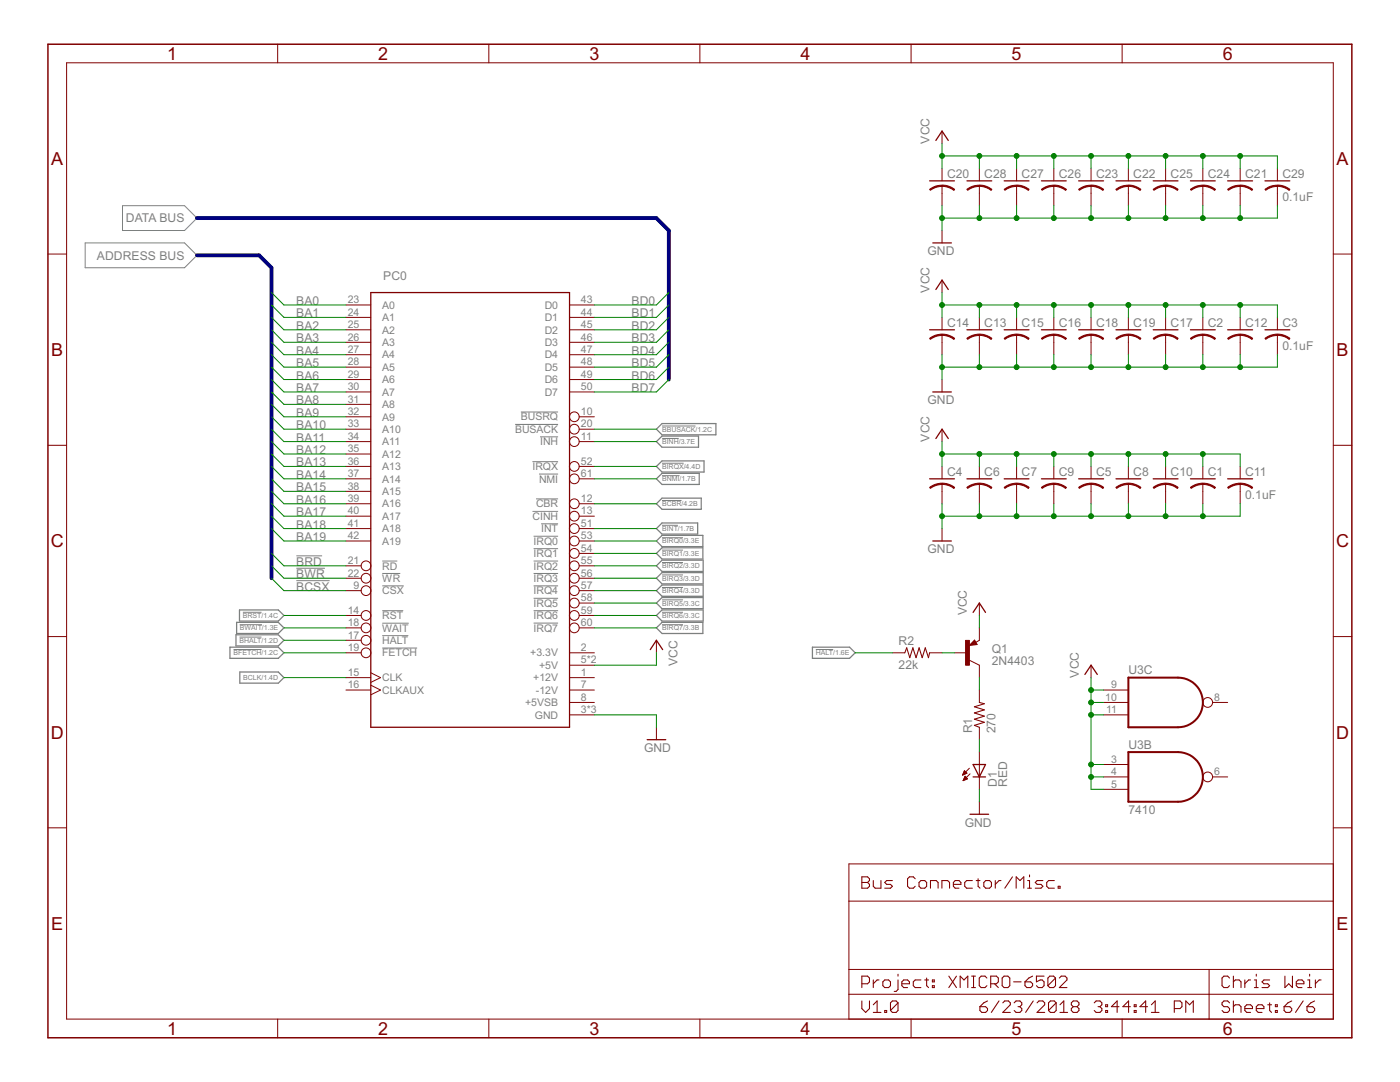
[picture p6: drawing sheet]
<svg xmlns="http://www.w3.org/2000/svg" width="279mm" height="216mm" viewBox="0 0 279 216" stroke-linecap="round" stroke-linejoin="round" font-family="sans-serif">
<g fill="none" stroke="#808080" stroke-width=".2">
<path d="M17 48.5h19.8l2.5 2.4-2.5 2.5h-19.8zM24.4 41h12.4l2.5 2.5-2.5 2.5h-12.4zM102.8 84.7h8.6M103.9 82.2h7.5M106.3 92.1h5.1M107 99.5h4.4M107.6 94.6h3.8M107.8 87.2h3.6M132.1 94.9h3.5M132.1 99.9h3.9M132.1 85h6.7M132.1 92.4h4.3"/>
<path d="M132.1 87.5h3.4M59.1 115.9h6.7M59.1 110.9h5.2M59.1 113.4h5.8M76.3 114.4h3.6M76.3 116.9h4.3M76.3 112h3M106.3 102h5.1M106.5 114.4h4.9M106.5 116.9h4.9M106.5 119.4h4.9M106.5 112h4.9"/>
<path d="M106.5 109.5h4.9M106.5 107h4.9M108 104.5h3.4M132.1 107.3h4.2M132.1 109.8h4.2M132.1 112.2h4.2M132.1 114.7h4.2M132.1 117.2h4.2M132.1 119.7h4.2M132.1 104.8h3.2M46.6 129.6h5.6M47.8 127.1h4.4"/>
<path d="M47.8 124.7h4.5M48.5 122.2h3.7M76.3 129.3h6.9M76.3 126.8h5.2M76.3 124.4h5.3M76.3 121.9h4.2M106.5 124.3h4.9M106.5 121.9h4.9M132.1 122.2h4.2M132.1 124.7h4.2M162.8 129.6h3.5"/>
</g>
<g fill="none" stroke="#808080" stroke-width=".25">
<path d="M131 95.5l1.1-1.1h7.5v2.3h-7.5zM131 85.6l1.1-1.1h10.8v2.3h-10.8zM131 93.1l1.1-1.1h8.4v2.2h-8.4zM131 88.1l1.1-1.1h7.3v2.2h-7.3zM131 100.5l1.1-1.1h7.9v2.2h-7.9zM131 107.9l1.1-1.1h8.2v2.3h-8.2zM131 110.4l1.1-1.1h8.2v2.2h-8.2zM131 112.9l1.1-1.1h8.2v2.2h-8.2zM131 115.4l1.1-1.1h8.2v2.2h-8.2zM131 117.9l1.1-1.2h8.2v2.3h-8.2zM131 105.5l1.1-1.1h7.1v2.2h-7.1zM45.9 129.1h9.6l1.2 1.2-1.2 1.1h-9.6z"/>
<path d="M47.1 126.7h8.4l1.2 1.1-1.2 1.1h-8.4zM47.2 124.2h8.3l1.2 1.1-1.2 1.1h-8.3zM47.8 121.7h7.7l1.2 1.1-1.2 1.1h-7.7zM47.9 134.1h7.6l1.2 1.1-1.2 1.1h-7.6zM131 122.8l1.1-1.1h8.2v2.2h-8.2zM131 125.3l1.1-1.1h8.2v2.2h-8.2zM131 120.3l1.1-1.1h8.2v2.3h-8.2zM162.1 129.1h7.4l1.2 1.2-1.2 1.1h-7.4z"/>
</g>
<path d="M9.6 8.8h260.2v198.3h-260.2z" fill="none" stroke="#800000" stroke-width=".3"/>
<g fill="none" stroke="#800000" stroke-width=".2">
<path d="M13.3 12.5h252.8v190.8h-252.8zM55.4 8.8v3.7M97.6 8.8v3.7M139.7 8.8v3.7M181.8 8.8v3.7M223.9 8.8v3.7M188 26.2v2.4M188 33.6v2.5M188 37.1v3.9M195.5 33.6v2.5M195.5 37.1v3.9M202.9 33.6v2.5"/>
<path d="M202.9 37.1v3.9M210.3 33.6v2.5M210.3 37.1v3.9M217.7 33.6v2.5M217.7 37.1v3.9M225.2 33.6v2.5M225.2 37.1v3.9M232.6 33.6v2.5M232.6 37.1v3.9M240.1 33.6v2.5M240.1 37.1v3.9M247.5 33.6v2.5"/>
<path d="M247.5 37.1v3.9M254.9 33.6v2.5M254.9 37.1v3.9M9.6 50.7h3.7M188 46v2.5M188 55.9v2.5M266.1 50.7h3.7M69 60.9h5M69 63.3h5M69 65.8h5M69 68.3h5M69 70.8h5"/>
<path d="M69 73.3h5M69 75.7h5M69 78.2h5M113.7 60.9h4.9M113.7 63.3h4.9M113.7 65.8h4.9M113.7 68.3h4.9M113.7 70.8h4.9M113.7 73.3h4.9M113.7 75.7h4.9M113.7 78.2h4.9M188 63.3v2.5"/>
<path d="M188 66.8v4M188 75.7v2.5M195.5 63.3v2.5M195.5 66.8v4M202.9 63.3v2.5M202.9 66.8v4M210.3 63.3v2.5M210.3 66.8v4M217.7 63.3v2.5M217.7 66.8v4M225.2 63.3v2.5M225.2 66.8v4"/>
<path d="M232.6 63.3v2.5M232.6 66.8v4M240.1 63.3v2.5M240.1 66.8v4M247.5 63.3v2.5M247.5 66.8v4M254.9 63.3v2.5M254.9 66.8v4M9.6 88.9h3.7M69 80.7h5M69 83.2h5M69 85.6h5"/>
<path d="M69 88.1h5M69 90.6h5M69 93.1h5M69 95.5h5M69 98h5M115.6 83.2h3M115.6 85.6h3M115.6 88.1h3M115.6 93.1h3M115.6 95.5h3M188 85.6v2.5M188 93.1v2.4"/>
<path d="M188 96.5v4M195.5 93.1v2.4M195.5 96.5v4M202.9 93.1v2.4M202.9 96.5v4M210.3 93.1v2.4M210.3 96.5v4M217.7 93.1v2.4M217.7 96.5v4M225.2 93.1v2.4M225.2 96.5v4M232.6 93.1v2.4"/>
<path d="M232.6 96.5v4M240.1 93.1v2.4M240.1 96.5v4M247.5 93.1v2.4M247.5 96.5v4M266.1 88.9h3.7M69 105.5h5M69 115.4h3.1M69 117.9h3.1M69 112.9h3.1M69 107.9h5M69 103h5"/>
<path d="M69 100.5h5M115.6 105.5h3M115.6 115.4h3M115.6 117.9h3M115.6 112.9h3M115.6 110.4h3M115.6 107.9h3M115.6 103h3M115.6 100.5h3M188 105.5v2.4M9.6 127h3.7M69 135.2h5"/>
<path d="M69 137.7h5M69 130.3h3.1M69 127.8h3.1M69 125.3h3.1M69 122.8h3.1M74 134.2l1.9 1-1.9 1M74 136.7l1.9 1-1.9 .9M113.7 135.2h4.9M113.7 137.7h4.9M113.7 130.3h4.9M113.7 132.7h4.9M115.6 125.3h3"/>
<path d="M115.6 122.8h3M115.6 120.3h3M131 127.8v2.5M178.1 130.3h2.5M185.5 130.3h2.5M190.5 130.3h2.5M193.5 131.7l2 1v2.5M194.5 127.7l.5 .9-1.5 .2zM195.5 120.3v2.5M195.5 125.3v2.5l-.8 .4M195.5 137.7v2.5M217.7 132.7v2.5"/>
<path d="M220.2 137.7h5M266.1 127h3.7M113.7 142.6h4.9M113.7 140.2h4.9M131 145.1v2.5M192.1 154.6h.2M192.2 154.5h.4M192.2 154.3h.7M192.2 155.7h.1M192.3 154.2h.6M192.3 155.6h.3M192.3 154.1h.5"/>
<path d="M192.3 155.5h.6M192.4 154h.3M192.4 155.4h.7M192.4 153.9h.2M192.4 155.3h.6M192.5 153.8l.5 .5-.9 .4zM192.5 155.2h.3M192.5 155h.2M192.6 154.9l-.4 .9M192.6 154.9l.5 .5-.9 .4M192.6 154.9h.1M193.5 153.3l-1.4 1.4"/>
<path d="M193.6 154.4l-1.4 1.4M195.5 145.1v2.5M195.5 150.1v7.4M195.5 160v2.5M220.2 142.6h5M220.2 140.2h5M220.2 152.5h5M220.2 155h5M220.2 157.5h5M242 140.2h3M242 155h3M9.6 165.2h3.7"/>
<path d="M169.4 179.8h96.7M266.1 165.2h3.7M266.1 172.4h-96.7v30.9M169.4 193.4h96.7M169.4 198.4h96.7M241.3 193.4v9.9M55.4 203.3v3.8M97.6 203.3v3.8M139.7 203.3v3.8M181.8 203.3v3.8M223.9 203.3v3.8"/>
<circle cx="114.6" cy="88.1" r=".97"/>
<circle cx="114.6" cy="93.1" r=".97"/>
<circle cx="114.6" cy="95.5" r=".97"/>
<circle cx="114.6" cy="83.2" r=".97"/>
<circle cx="114.6" cy="85.6" r=".97"/>
<circle cx="73" cy="115.4" r=".97"/>
<circle cx="73" cy="112.9" r=".97"/>
<circle cx="73" cy="117.9" r=".97"/>
<circle cx="114.6" cy="110.4" r=".97"/>
<circle cx="114.6" cy="105.5" r=".97"/>
<circle cx="114.6" cy="112.9" r=".97"/>
<circle cx="114.6" cy="117.9" r=".97"/>
<circle cx="114.6" cy="103" r=".97"/>
<circle cx="114.6" cy="108" r=".97"/>
<circle cx="114.6" cy="115.4" r=".97"/>
<circle cx="114.6" cy="100.5" r=".97"/>
<circle cx="73" cy="127.8" r=".97"/>
<circle cx="73" cy="125.3" r=".97"/>
<circle cx="73" cy="130.3" r=".97"/>
<circle cx="73" cy="122.8" r=".97"/>
<circle cx="114.6" cy="122.8" r=".97"/>
<circle cx="114.6" cy="125.3" r=".97"/>
<circle cx="114.6" cy="120.3" r=".97"/>
<circle cx="241" cy="155" r=".97"/>
<circle cx="241" cy="140.2" r=".97"/>
</g>
<g fill="none" stroke="#800000" stroke-width=".21">
<path d="M180.6 130.3l.4-1 .6 1.9 .6-1.9 .6 1.9 .6-1.9 .6 1.9 .7-1.9 .6 1.9 .2-.9M195.5 140.2l.9 .2-1.9 .6 1.9 .6-1.9 .7 1.9 .6-1.9 .6 1.9 .6-1.9 .6 1 .4M172 175h1.1l.4 .3v.4l-.4 .4 .4 .4v.3l-.4 .4h-1.1zM172 176.1h1.1M174.3 175.7v1.1l.4 .4h1.1v-1.5M178.1 175.7h-1.1l-.4 .4 .4 .4h.7l.4 .3-.4 .4h-1.1M182.6 175.3l-.3-.3h-.8l-.4 .3v1.5l.4 .4h.8l.3-.4M183.4 176.1l.4-.4h.8l.3 .4v.7l-.3 .4h-.8l-.4-.4zM185.7 177.2v-1.5h1.1l.4 .4v1.1M188 177.2v-1.5h1.1l.4 .4v1.1M190.3 176.5h1.5v-.4l-.4-.4h-.8l-.3 .4v.7l.3 .4h.8M194.1 175.7h-1.2l-.4 .4v.7l.4 .4h1.2"/>
<path d="M194.8 175.7h.8M195.2 175.3v1.5l.4 .4M196.3 176.1l.4-.4h.8l.4 .4v.7l-.4 .4h-.8l-.4-.4zM198.6 175.7v1.5M199.8 175.7h-.4l-.8 .8M202.1 175l-1.6 2.2M202.8 177.2v-2.2l.8 .7 .7-.7v2.2M205.1 177.2h.7M205.1 175.7h.4v1.5M205.5 174.6v.4M208.1 175.7h-1.1l-.4 .4 .4 .4h.8l.3 .3-.3 .4h-1.2M210.4 175.7h-1.1l-.4 .4v.7l.4 .4h1.1"/>
<path d="M211.2 176.8h.4v.4h-.4zM172 196.3h1.1l.4-.4v-.7l-.4-.4h-1.1v2.3M172 199.7v1.6l.8 .7 .7-.7v-1.6M174.3 195.5v1.6M175.4 195.5h-.4l-.7 .8M176.6 195.5h.7l.4 .4v.8l-.4 .4h-.7l-.4-.4v-.8zM179.2 195.5v1.9l-.4 .4h-.3M179.2 194.4v.4M180 196.3h1.5v-.4l-.4-.4h-.7l-.4 .4v.8l.4 .4h.7M183.8 195.5h-1.2l-.3 .4v.8l.3 .4h1.2M184.6 195.5h.7M184.9 195.2v1.5l.4 .4"/>
<path d="M186.1 195.5h.4v.4h-.4zM186.1 196.7h.4v.4h-.4zM189.4 194.8l1.5 2.3M190.9 194.8l-1.5 2.3M191.6 197.1v-2.3l.8 .7 .7-.7v2.3M193.9 194.8h.8M193.9 197.1h.8M194.3 194.8v2.3M197 195.2l-.4-.4h-.8l-.4 .4v1.5l.4 .4h.8l.4-.4M197.1 199.7l-.8 .4-.7 .8M197.7 196.3h1.2l.3-.4v-.7l-.3-.4h-1.2v2.3M198.5 196.3l.7 .8"/>
<path d="M199.4 199.7l-1.6 2.3M200.4 194.8h.7l.4 .4v1.5l-.4 .4h-.7l-.4-.4v-1.5zM202.3 195.9h1.5M204.6 195.9h1.1l.4 .4v.4l-.4 .4h-.8l-.3-.4zM206.1 194.8l-.8 .4-.7 .7M206.2 199.7l-1.5 2.3M208.4 194.8h-1.6v1.1l.8-.4h.4l.4 .4v.8l-.4 .4h-.8l-.4-.4M210.7 195.2l-.4-.4h-.8l-.4 .4v1.5M210.7 195.2v1.5l-.4 .4h-.8l-.4-.4M210.7 195.2l-1.6 1.5M211.4 195.2l.4-.4h.8l.3 .4v.3l-1.5 1.6h1.5M245.4 195.2l-.4-.4h-.7l-.4 .4v1.5l.4 .4h.7l.4-.4"/>
<path d="M246.1 195.9l.4-.4h.8l.4 .4v1.2M246.1 194.8v2.3M246.1 199.7v2.3M248.4 195.5v1.6M249.6 195.5h-.4l-.8 .8M250.3 195.5h.4v1.6M250.3 197.1h.8M250.7 194.4v.4M253.4 195.5h-1.2l-.3 .4 .3 .4h.8l.4 .4-.4 .4h-1.1M256.4 194.8v2.3l.8-.8 .7 .8v-2.3M257.8 199.7l-.8 .4-.7 .8M258.7 196.3h1.5v-.4l-.4-.4h-.7l-.4 .4v.8l.4 .4h.7"/>
<path d="M260.1 199.7l-1.5 2.3M261 195.5h.4v1.6M261 197.1h.7M261.4 194.4v.4M262.4 199.7l-.8 .4-.8 .8M262.5 195.5v1.6M263.7 195.5h-.4l-.8 .8M174.3 200.5l.7-.8v2.3M174.3 202h1.5M176.6 201.6h.4v.4h-.4zM179.2 200.1l-.4-.4h-.7l-.4 .4v1.5M179.2 200.1v1.5l-.4 .4h-.7l-.4-.4"/>
<path d="M179.2 200.1l-1.5 1.5M195.6 200.9h1.1l.4 .4v.3l-.4 .4h-.8l-.3-.4zM200.1 200.1l.4-.4h.8l.3 .4v.4l-1.5 1.5h1.5M202.4 200.1l.4-.4h.7l.4 .4v.4l-.4 .4M203.2 200.9h.3M203.5 200.9l.4 .4v.3l-.4 .4h-.7l-.4-.4M207 200.1l.3-.4h.8l.4 .4v.4l-1.5 1.5h1.5M210.8 200.1v1.5l-.4 .4h-.8l-.3-.4M210.8 200.1l-.4-.4h-.8l-.3 .4v1.5M210.8 200.1l-1.5 1.5M211.5 202h1.6M211.5 200.5l.8-.8v2.3"/>
<path d="M214.2 200.9l-.4 .4v.3l.4 .4h.7l.4-.4v-.3l-.4-.4M214.2 200.9l-.4-.4v-.4l.4-.4h.7l.4 .4v.4l-.4 .4M214.2 200.9h.7M218.4 200.1l.4-.4h.7l.4 .4v.4l-.4 .4M219.1 200.9h.4M219.5 200.9l.4 .4v.3l-.4 .4h-.7l-.4-.4M220.7 201.6h.3v.4h-.3zM220.7 200.5h.3v.4h-.3zM223.3 200.9h-1.5l1.1-1.2v2.3M225.6 200.9h-1.5l1.1-1.2v2.3M226.4 201.6h.3v.4h-.3zM226.4 200.5h.3v.4h-.3z"/>
<path d="M229 200.9h-1.5l1.1-1.2v2.3M229.8 202h1.5M229.8 200.5l.7-.8v2.3M234.4 201.3h1.1l.4-.4v-.8l-.4-.4h-1.1v2.3M236.6 202v-2.3l.8 .8 .7-.8v2.3M245.4 200.1l-.4-.4h-.7l-.4 .4v.4l.4 .4h.7l.4 .4v.3l-.4 .4h-.7l-.4-.4M246.1 200.9l.4-.4h.8l.4 .4v1.1M248.4 201.3h1.6v-.4l-.4-.4h-.8l-.4 .4v.7l.4 .4h.8M250.7 201.3h1.5v-.4l-.3-.4h-.8l-.4 .4v.7l.4 .4h.8M253 200.5h.8M253.4 200.1v1.5l.4 .4M254.5 201.6h.4v.4h-.4z"/>
<path d="M254.5 200.5h.4v.4h-.4zM256.3 200.9h1.1l.4 .4v.3l-.4 .4h-.8l-.3-.4zM260.8 200.9h1.2l.4 .4v.3l-.4 .4h-.8l-.4-.4z"/>
</g>
<g fill="none" stroke="#800000" stroke-width=".25">
<path d="M185.5 36.1h5M186.8 28l1.2-1.8 1.3 1.8M193 36.1h4.9M200.4 36.1h5M207.8 36.1h5M215.3 36.1h4.9M222.7 36.1h5M230.1 36.1h5M237.6 36.1h4.9M245 36.1h5M252.5 36.1h4.9M74 58.4h39.7v86.7h-39.7z"/>
<path d="M186.2 48.5h3.7M186.8 57.8l1.2-1.9 1.3 1.9M185.5 65.8h5M186.2 78.2h3.7M193 65.8h4.9M200.4 65.8h5M207.8 65.8h5M215.3 65.8h4.9M222.7 65.8h5M230.1 65.8h5M237.6 65.8h4.9M245 65.8h5"/>
<path d="M252.5 65.8h4.9M185.5 95.5h5M186.8 87.5l1.2-1.9 1.3 1.9M193 95.5h4.9M200.4 95.5h5M207.8 95.5h5M215.3 95.5h4.9M222.7 95.5h5M230.1 95.5h5M237.6 95.5h4.9M245 95.5h5M186.2 107.9h3.7"/>
<path d="M129.8 129.6l1.2-1.8 1.2 1.8M194.2 122.2l1.3-1.9 1.2 1.9M194.5 128.4h-.4l.4-.3 .2 .4-1 .1 .8-.7 .3 .6M216.5 134.6l1.2-1.9 1.3 1.9M129.2 147.6h3.7M194.2 152.5h2.5l-1.2 2.5zM194.2 155h2.5M193.6 162.5h3.7"/>
</g>
<g fill="#800000" stroke="#800000" stroke-width=".2">
<path d="M188 36.9l1.3 .2 1.2 .7-.1 .2-1.4-.7-1-.1z" fill-rule="evenodd"/>
<path d="M185.5 37.8l.2-.2a3.7 3.7 0 0 1 2.3-.6v.2l-1 .1-1.3 .7z" fill-rule="evenodd"/>
<path d="M195.5 36.9l1.3 .2 1.2 .7-.2 .2-.9-.5-1.4-.3z" fill-rule="evenodd"/>
<path d="M193 37.8l.2-.2a3.8 3.8 0 0 1 2.3-.6v.2l-1 .1-1.4 .7z" fill-rule="evenodd"/>
<path d="M202.9 36.9l1.3 .2 1.2 .7-.2 .2-.8-.5-1.5-.3z" fill-rule="evenodd"/>
<path d="M200.4 37.8l.2-.2a3.7 3.7 0 0 1 2.3-.6v.2l-1 .1-1.3 .7z" fill-rule="evenodd"/>
<path d="M210.3 36.9l1.3 .2 1.2 .7-.1 .2-1.4-.7-1-.1z" fill-rule="evenodd"/>
<path d="M207.8 37.8l.2-.2a3.7 3.7 0 0 1 2.3-.6v.2l-1 .1-1.3 .7z" fill-rule="evenodd"/>
<path d="M217.7 36.9l1.4 .2 1.2 .7-.2 .2-1.3-.7-1.1-.1z" fill-rule="evenodd"/>
<path d="M215.3 37.8l.2-.2a3.7 3.7 0 0 1 2.2-.6v.2l-.9 .1-1.4 .7z" fill-rule="evenodd"/>
<path d="M225.2 36.9l1.3 .2 1.2 .7-.2 .2-.8-.5-1.5-.3z" fill-rule="evenodd"/>
<path d="M222.7 37.8l.2-.2a3.7 3.7 0 0 1 2.3-.6v.2l-1 .1-1.3 .7z" fill-rule="evenodd"/>
<path d="M232.6 36.9l1.4 .2 1.1 .7-.1 .2-.9-.5-1.5-.3z" fill-rule="evenodd"/>
<path d="M230.1 37.8l.3-.2a3.7 3.7 0 0 1 2.2-.6v.2l-1 .1-1.3 .7z" fill-rule="evenodd"/>
<path d="M240.1 36.9l1.3 .2 1.2 .7-.2 .2-1.3-.7-1-.1z" fill-rule="evenodd"/>
<path d="M237.6 37.8l.2-.2a3.7 3.7 0 0 1 2.3-.6v.2l-1 .1-1.4 .7z" fill-rule="evenodd"/>
<path d="M247.5 36.9l1.3 .2 1.2 .7-.1 .2-1.4-.7-1-.1z" fill-rule="evenodd"/>
<path d="M245 37.8l.2-.2a3.8 3.8 0 0 1 2.3-.6v.2l-1 .1-1.3 .7z" fill-rule="evenodd"/>
<path d="M254.9 36.9l1.4 .2 1.1 .7-.1 .2-.9-.5-1.5-.3z" fill-rule="evenodd"/>
<path d="M252.5 37.8l.2-.2a3.7 3.7 0 0 1 2.2-.6v.2l-1 .1-1.3 .7z" fill-rule="evenodd"/>
<path d="M188 66.7l1.3 .2 1.2 .6-.1 .2-.9-.5-1.5-.3z" fill-rule="evenodd"/>
<path d="M185.5 67.5l1.2-.6 1.3-.2v.2l-1 .2-1.3 .6z" fill-rule="evenodd"/>
<path d="M195.5 66.7l1.3 .2 1.2 .6-.2 .2-.9-.5-1.4-.3z" fill-rule="evenodd"/>
<path d="M193 67.5l1.1-.6 1.4-.2v.2l-1 .2-1.4 .6z" fill-rule="evenodd"/>
<path d="M202.9 66.7l1.3 .2 1.2 .6-.2 .2-.8-.5-1.5-.3z" fill-rule="evenodd"/>
<path d="M200.4 67.5l1.2-.6 1.3-.2v.2l-1 .2-1.3 .6z" fill-rule="evenodd"/>
<path d="M210.3 66.7l1.3 .2 1.2 .6-.1 .2-.9-.5-1.5-.3z" fill-rule="evenodd"/>
<path d="M207.8 67.5l1.2-.6 1.3-.2v.2l-1 .2-1.3 .6z" fill-rule="evenodd"/>
<path d="M217.7 66.7l1.4 .2 1.2 .6-.2 .2-.9-.5-1.5-.3z" fill-rule="evenodd"/>
<path d="M215.3 67.5l1.1-.6 1.3-.2v.2l-.9 .2-1.4 .6z" fill-rule="evenodd"/>
<path d="M225.2 66.7l1.3 .2 1.2 .6-.2 .2-.8-.5-1.5-.3z" fill-rule="evenodd"/>
<path d="M222.7 67.5l1.2-.6 1.3-.2v.2l-1 .2-1.3 .6z" fill-rule="evenodd"/>
<path d="M232.6 66.7l1.4 .2 1.1 .6-.1 .2-.9-.5-1.5-.3z" fill-rule="evenodd"/>
<path d="M230.1 67.5l1.2-.6 1.3-.2v.2l-1 .2-1.3 .6z" fill-rule="evenodd"/>
<path d="M240.1 66.7l1.3 .2 1.2 .6-.2 .2-.9-.5-1.4-.3z" fill-rule="evenodd"/>
<path d="M237.6 67.5l1.1-.6 1.4-.2v.2l-1 .2-1.4 .6z" fill-rule="evenodd"/>
<path d="M247.5 66.7l1.3 .2 1.2 .6-.1 .2-.9-.5-1.5-.3z" fill-rule="evenodd"/>
<path d="M245 67.5l1.2-.6 1.3-.2v.2l-1 .2-1.3 .6z" fill-rule="evenodd"/>
<path d="M254.9 66.7l1.4 .2 1.1 .6-.1 .2-.9-.5-1.5-.3z" fill-rule="evenodd"/>
<path d="M252.5 67.5l1.1-.6 1.3-.2v.2l-1 .2-1.3 .6z" fill-rule="evenodd"/>
<path d="M188 96.4l1.3 .2 1.2 .7-.1 .2-.9-.6-1.5-.3z" fill-rule="evenodd"/>
<path d="M185.5 97.3l1.2-.7 1.3-.2v.3l-1 .1-1.3 .7z" fill-rule="evenodd"/>
<path d="M195.5 96.4l1.3 .2 1.2 .7-.2 .2-.9-.6-1.4-.3z" fill-rule="evenodd"/>
<path d="M193 97.3l1.1-.7 1.4-.2v.3l-1 .1-1.4 .7z" fill-rule="evenodd"/>
<path d="M202.9 96.4l1.3 .2 1.2 .7-.2 .2-.8-.6-1.5-.3z" fill-rule="evenodd"/>
<path d="M200.4 97.3l1.2-.7 1.3-.2v.3l-1 .1-1.3 .7z" fill-rule="evenodd"/>
<path d="M210.3 96.4l1.3 .2 1.2 .7-.1 .2-.9-.6-1.5-.3z" fill-rule="evenodd"/>
<path d="M207.8 97.3l1.2-.7 1.3-.2v.3l-1 .1-1.3 .7z" fill-rule="evenodd"/>
<path d="M217.7 96.4l1.4 .2 1.2 .7-.2 .2-.9-.6-1.5-.3z" fill-rule="evenodd"/>
<path d="M215.3 97.3l1.1-.7 1.3-.2v.3l-.9 .1-1.4 .7z" fill-rule="evenodd"/>
<path d="M225.2 96.4l1.3 .2 1.2 .7-.2 .2-.8-.6-1.5-.3z" fill-rule="evenodd"/>
<path d="M222.7 97.3l1.2-.7 1.3-.2v.3l-1 .1-1.3 .7z" fill-rule="evenodd"/>
<path d="M232.6 96.4l1.4 .2 1.1 .7-.1 .2-.9-.6-1.5-.3z" fill-rule="evenodd"/>
<path d="M230.1 97.3l1.2-.7 1.3-.2v.3l-1 .1-1.3 .7z" fill-rule="evenodd"/>
<path d="M240.1 96.4l1.3 .2 1.2 .7-.2 .2-.9-.6-1.4-.3z" fill-rule="evenodd"/>
<path d="M237.6 97.3l1.1-.7 1.4-.2v.3l-1 .1-1.4 .7z" fill-rule="evenodd"/>
<path d="M247.5 96.4l1.3 .2 1.2 .7-.1 .2-.9-.6-1.5-.3z" fill-rule="evenodd"/>
<path d="M245 97.3l1.2-.7 1.3-.2v.3l-1 .1-1.3 .7z" fill-rule="evenodd"/>
</g>
<path d="M225.2 135.2h9.9a5 5 0 0 1 5 5 5 5 0 0 1-5 4.9h-9.9zM225.2 150.1h9.9a5 5 0 0 1 5 4.9 5 5 0 0 1-5 5h-9.9z" fill="none" stroke="#800000" stroke-width=".4"/>
<path d="M192.7 127.8h.8v4.9h-.8z" fill="#800000" stroke="#800000" stroke-width=".2"/>
<path d="M39.3 43.5h91.7l2.5 2.5v29.7M39.3 50.9h12.4l2.5 2.5v62" fill="none" stroke="#000080" stroke-width=".76"/>
<g fill="none" stroke="#008000" stroke-width=".2">
<path d="M188 28.6v5M188 31.1h66.9v2.5M195.5 31.1v2.5M202.9 31.1v2.5M210.3 31.1v2.5M217.7 31.1v2.5M225.2 31.1v2.5M232.6 31.1v2.5M240.1 31.1v2.5M247.5 31.1v2.5M54.2 58.4l2.5 2.5h12.3M133.5 58.4l-2.5 2.5h-12.4"/>
<path d="M188 41v5M188 58.4v4.9M195.5 41v2.5M202.9 41v2.5M210.3 41v2.5M217.7 41v2.5M225.2 41v2.5M232.6 41v2.5M240.1 41v2.5M247.5 41v2.5M254.9 41v2.5h-66.9M54.2 75.7l2.5 2.5h12.3"/>
<path d="M54.2 73.3l2.5 2.4h12.3M54.2 70.8l2.5 2.5h12.3M54.2 68.3l2.5 2.5h12.3M54.2 65.8l2.5 2.5h12.3M54.2 63.3l2.5 2.5h12.3M54.2 60.9l2.5 2.4h12.3M54.2 78.2l2.5 2.5h12.3M133.5 75.7l-2.5 2.5h-12.4M133.5 73.3l-2.5 2.4h-12.4M133.5 70.8l-2.5 2.5h-12.4M133.5 68.3l-2.5 2.5h-12.4M133.5 65.8l-2.5 2.5h-12.4"/>
<path d="M133.5 63.3l-2.5 2.5h-12.4M133.5 60.9l-2.5 2.4h-12.4M188 60.9h66.9v2.4M188 70.8v4.9M195.5 60.9v2.4M195.5 70.8v2.5M202.9 60.9v2.4M202.9 70.8v2.5M210.3 60.9v2.4M210.3 70.8v2.5M217.7 60.9v2.4M217.7 70.8v2.5"/>
<path d="M225.2 60.9v2.4M225.2 70.8v2.5M232.6 60.9v2.4M232.6 70.8v2.5M240.1 60.9v2.4M240.1 70.8v2.5M247.5 60.9v2.4M247.5 70.8v2.5M254.9 70.8v2.5h-66.9M54.2 88.1l2.5 2.5h12.3M54.2 93.1l2.5 2.4h12.3M54.2 98l2.5 2.5h12.3"/>
<path d="M54.2 83.2l2.5 2.4h12.3M54.2 90.6l2.5 2.5h12.3M54.2 80.7l2.5 2.5h12.3M54.2 85.6l2.5 2.5h12.3M54.2 95.5l2.5 2.5h12.3M118.6 95.5h12.4M118.6 85.6h12.4M118.6 93.1h12.4M118.6 88.1h12.4M188 88.1v5M188 90.6h59.5v2.5M195.5 90.6v2.5"/>
<path d="M202.9 90.6v2.5M210.3 90.6v2.5M217.7 90.6v2.5M225.2 90.6v2.5M232.6 90.6v2.5M240.1 90.6v2.5M54.2 100.5l2.5 2.5h12.3M54.2 105.5l2.5 2.4h12.3M54.2 110.4l2.5 2.5h12.3M54.2 112.9l2.5 2.5h12.3M54.2 115.4l2.5 2.5h12.3M54.2 103l2.5 2.5h12.3"/>
<path d="M118.6 100.5h12.4M118.6 107.9h12.4M118.6 110.4h12.4M118.6 112.9h12.4M118.6 115.4h12.4M118.6 117.9h12.4M118.6 105.5h12.4M188 100.5v5M195.5 100.5v2.5M202.9 100.5v2.5M210.3 100.5v2.5M217.7 100.5v2.5"/>
<path d="M225.2 100.5v2.5M232.6 100.5v2.5M240.1 100.5v2.5M247.5 100.5v2.5h-59.5M56.7 122.8h12.3M56.7 125.3h12.3M56.7 135.2h12.3M56.7 130.3h12.3M56.7 127.8h12.3M118.6 122.8h12.4M118.6 120.3h12.4M118.6 125.3h12.4"/>
<path d="M131 130.3v2.4h-12.4M170.7 130.3h7.4M188 130.3h2.5M195.5 122.8v2.5M195.5 135.2v2.5M217.7 135.2v22.3h2.5M217.7 137.7h2.5M118.6 142.6h12.4v2.5M195.5 147.6v2.5M195.5 157.5v2.5M217.7 152.5h2.5M217.7 142.6h2.5"/>
<path d="M217.7 140.2h2.5M217.7 155h2.5"/>
</g>
<g fill="#008000" stroke="#008000" stroke-width=".2">
<circle cx="188" cy="31.1" r=".49"/>
<circle cx="247.5" cy="31.1" r=".49"/>
<circle cx="240.1" cy="31.1" r=".49"/>
<circle cx="232.6" cy="31.1" r=".49"/>
<circle cx="225.2" cy="31.1" r=".49"/>
<circle cx="217.7" cy="31.1" r=".49"/>
<circle cx="210.3" cy="31.1" r=".49"/>
<circle cx="202.9" cy="31.1" r=".49"/>
<circle cx="195.5" cy="31.1" r=".49"/>
<circle cx="217.7" cy="142.6" r=".49"/>
<circle cx="217.7" cy="140.2" r=".49"/>
<circle cx="217.7" cy="152.5" r=".49"/>
<circle cx="217.7" cy="155" r=".49"/>
<circle cx="217.7" cy="137.7" r=".49"/>
<circle cx="188" cy="60.9" r=".49"/>
<circle cx="247.5" cy="60.9" r=".49"/>
<circle cx="240.1" cy="60.9" r=".49"/>
<circle cx="232.6" cy="60.9" r=".49"/>
<circle cx="225.2" cy="60.9" r=".49"/>
<circle cx="217.7" cy="60.9" r=".49"/>
<circle cx="210.3" cy="60.9" r=".49"/>
<circle cx="202.9" cy="60.9" r=".49"/>
<circle cx="195.5" cy="60.9" r=".49"/>
<circle cx="188" cy="90.6" r=".49"/>
<circle cx="225.2" cy="90.6" r=".49"/>
<circle cx="217.7" cy="90.6" r=".49"/>
<circle cx="210.3" cy="90.6" r=".49"/>
<circle cx="202.9" cy="90.6" r=".49"/>
<circle cx="195.5" cy="90.6" r=".49"/>
<circle cx="232.6" cy="90.6" r=".49"/>
<circle cx="240.1" cy="90.6" r=".49"/>
<circle cx="188" cy="43.5" r=".49"/>
<circle cx="247.5" cy="43.5" r=".49"/>
<circle cx="240.1" cy="43.5" r=".49"/>
<circle cx="232.6" cy="43.5" r=".49"/>
<circle cx="225.2" cy="43.5" r=".49"/>
<circle cx="217.7" cy="43.5" r=".49"/>
<circle cx="210.3" cy="43.5" r=".49"/>
<circle cx="202.9" cy="43.5" r=".49"/>
<circle cx="195.5" cy="43.5" r=".49"/>
<circle cx="188" cy="73.3" r=".49"/>
<circle cx="247.5" cy="73.3" r=".49"/>
<circle cx="240.1" cy="73.3" r=".49"/>
<circle cx="232.6" cy="73.3" r=".49"/>
<circle cx="225.2" cy="73.3" r=".49"/>
<circle cx="217.7" cy="73.3" r=".49"/>
<circle cx="210.3" cy="73.3" r=".49"/>
<circle cx="202.9" cy="73.3" r=".49"/>
<circle cx="195.5" cy="73.3" r=".49"/>
<circle cx="188" cy="103" r=".49"/>
<circle cx="225.2" cy="103" r=".49"/>
<circle cx="217.7" cy="103" r=".49"/>
<circle cx="210.3" cy="103" r=".49"/>
<circle cx="202.9" cy="103" r=".49"/>
<circle cx="195.5" cy="103" r=".49"/>
<circle cx="232.6" cy="103" r=".49"/>
<circle cx="240.1" cy="103" r=".49"/>
</g>
<g font-size="4" fill="#800000">
<text x="33.4" y="11.9">1</text>
<text x="75.5" y="11.9">2</text>
<text x="117.6" y="11.9">3</text>
<text x="159.8" y="11.9">4</text>
<text x="201.9" y="11.9">5</text>
<text x="244" y="11.9">6</text>
<text x="10.2" y="32.9">A</text>
<text x="266.8" y="32.9">A</text>
<text x="10.2" y="71.1">B</text>
<text x="266.8" y="71.1">B</text>
<text x="10.1" y="109.2">C</text>
<text x="266.6" y="109.2">C</text>
<text x="10.1" y="147.4">D</text>
<text x="266.6" y="147.4">D</text>
<text x="10.2" y="185.5">E</text>
<text x="266.8" y="185.5">E</text>
<text x="33.4" y="206.5">1</text>
<text x="75.5" y="206.5">2</text>
<text x="117.6" y="206.5">3</text>
<text x="159.8" y="206.5">4</text>
<text x="201.9" y="206.5">5</text>
<text x="244" y="206.5">6</text>
</g>
<g font-size="2.7" fill="#808080">
<text x="185.5" y="28.6" transform="rotate(-90 185.5 28.6)">VCC</text>
<text x="189" y="35.5">C20</text>
<text x="196.4" y="35.5">C28</text>
<text x="203.9" y="35.5">C27</text>
<text x="211.3" y="35.5">C26</text>
<text x="218.7" y="35.5">C23</text>
<text x="226.2" y="35.5">C22</text>
<text x="233.6" y="35.5">C25</text>
<text x="241" y="35.5">C24</text>
<text x="248.5" y="35.5">C21</text>
<text x="255.9" y="35.5">C29</text>
<text x="255.9" y="40.2">0.1uF</text>
<text x="25.1" y="44.4">DATA BUS</text>
<text x="19.3" y="51.8">ADDRESS BUS</text>
<text x="185.1" y="50.9">GND</text>
<text x="76.5" y="55.9">PC0</text>
<text x="185.5" y="58.4" transform="rotate(-90 185.5 58.4)">VCC</text>
<text x="59.1" y="60.9">BA0</text>
<text x="59.1" y="65.8">BA2</text>
<text x="59.1" y="63.3">BA1</text>
<text x="126.1" y="65.8">BD2</text>
<text x="126.1" y="63.3">BD1</text>
<text x="126.1" y="60.9">BD0</text>
<text x="189" y="65.2">C14</text>
<text x="196.4" y="65.2">C13</text>
<text x="203.9" y="65.2">C15</text>
<text x="211.3" y="65.2">C16</text>
<text x="218.7" y="65.2">C18</text>
<text x="226.2" y="65.2">C19</text>
<text x="233.6" y="65.2">C17</text>
<text x="241" y="65.2">C2</text>
<text x="248.5" y="65.2">C12</text>
<text x="255.9" y="65.2">C3</text>
<text x="59.1" y="70.8">BA4</text>
<text x="59.1" y="68.3">BA3</text>
<text x="126.1" y="70.8">BD4</text>
<text x="126.1" y="68.3">BD3</text>
<text x="255.9" y="69.9">0.1uF</text>
<text x="59.1" y="75.7">BA6</text>
<text x="59.1" y="73.3">BA5</text>
<text x="126.1" y="75.7">BD6</text>
<text x="126.1" y="73.3">BD5</text>
<text x="59.1" y="78.2">BA7</text>
<text x="59.1" y="80.7">BA8</text>
<text x="59.1" y="83.2">BA9</text>
<text x="126.1" y="78.2">BD7</text>
<text x="185.1" y="80.7">GND</text>
<text x="59.1" y="85.6">BA10</text>
<text x="59.1" y="88.1">BA11</text>
<text x="185.5" y="88.1" transform="rotate(-90 185.5 88.1)">VCC</text>
<text x="59.1" y="90.6">BA12</text>
<text x="59.1" y="93.1">BA13</text>
<text x="59.1" y="95.6">BA14</text>
<text x="189" y="94.9">C4</text>
<text x="196.4" y="94.9">C6</text>
<text x="203.9" y="94.9">C7</text>
<text x="211.3" y="94.9">C9</text>
<text x="218.7" y="94.9">C5</text>
<text x="226.2" y="94.9">C8</text>
<text x="233.6" y="94.9">C10</text>
<text x="241" y="94.9">C1</text>
<text x="248.5" y="94.9">C11</text>
<text x="59.1" y="98">BA15</text>
<text x="59.1" y="100.5">BA16</text>
<text x="248.5" y="99.6">0.1uF</text>
<text x="59.1" y="103">BA17</text>
<text x="59.1" y="105.5">BA18</text>
<text x="59.1" y="107.9">BA19</text>
<text x="59.1" y="112.9">BRD</text>
<text x="185.1" y="110.4">GND</text>
<text x="59.1" y="117.9">BCSX</text>
<text x="59.1" y="115.4">BWR</text>
<text x="193" y="122.8" transform="rotate(-90 193 122.8)">VCC</text>
<text x="179.3" y="128.8">R2</text>
<text x="197.9" y="130.2">Q1</text>
<text x="135.2" y="132.9" transform="rotate(-90 135.2 132.9)">VCC</text>
<text x="179.3" y="133.5">22k</text>
<text x="197.9" y="132.7">2N4403</text>
<text x="215.3" y="135.2" transform="rotate(-90 215.3 135.2)">VCC</text>
<text x="225.2" y="134.6">U3C</text>
<text x="194" y="146.4" transform="rotate(-90 194 146.4)">R1</text>
<text x="198.7" y="146.4" transform="rotate(-90 198.7 146.4)">270</text>
<text x="225.2" y="149.5">U3B</text>
<text x="128.5" y="150.1">GND</text>
<text x="198.9" y="157" transform="rotate(-90 198.9 157)">D1</text>
<text x="201" y="157" transform="rotate(-90 201 157)">RED</text>
<text x="192.5" y="164.9">GND</text>
<text x="225.2" y="162.5">7410</text>
</g>
<g font-size="2.3" fill="#808080">
<text x="69.4" y="60.5">23</text>
<text x="69.4" y="63">24</text>
<text x="69.4" y="65.5">25</text>
<text x="76.3" y="61.6">A0</text>
<text x="76.3" y="64.1">A1</text>
<text x="108.7" y="61.6">D0</text>
<text x="108.7" y="64.1">D1</text>
<text x="115.9" y="60.5">43</text>
<text x="115.9" y="63">44</text>
<text x="115.9" y="65.5">45</text>
<text x="69.4" y="67.9">26</text>
<text x="69.4" y="70.4">27</text>
<text x="76.3" y="66.6">A2</text>
<text x="76.3" y="69">A3</text>
<text x="76.3" y="71.5">A4</text>
<text x="108.7" y="66.6">D2</text>
<text x="108.7" y="69">D3</text>
<text x="108.7" y="71.5">D4</text>
<text x="115.9" y="67.9">46</text>
<text x="115.9" y="70.4">47</text>
<text x="69.4" y="72.9">28</text>
<text x="69.4" y="75.4">29</text>
<text x="69.4" y="77.9">30</text>
<text x="76.3" y="74">A5</text>
<text x="76.3" y="76.5">A6</text>
<text x="108.7" y="74">D5</text>
<text x="108.7" y="76.5">D6</text>
<text x="115.9" y="72.9">48</text>
<text x="115.9" y="75.4">49</text>
<text x="115.9" y="77.9">50</text>
<text x="69.4" y="80.3">31</text>
<text x="69.4" y="82.8">32</text>
<text x="76.3" y="79">A7</text>
<text x="76.3" y="81.4">A8</text>
<text x="76.3" y="83.9">A9</text>
<text x="103.9" y="83.9">BUSRQ</text>
<text x="108.7" y="78.9">D7</text>
<text x="115.9" y="82.8">10</text>
<text x="69.4" y="85.3">33</text>
<text x="69.4" y="87.8">34</text>
<text x="76.3" y="86.4">A10</text>
<text x="76.3" y="88.9">A11</text>
<text x="102.8" y="86.4">BUSACK</text>
<text x="107.8" y="88.9">INH</text>
<text x="115.9" y="87.8">11</text>
<text x="115.9" y="85.3">20</text>
<text x="69.4" y="90.3">35</text>
<text x="69.4" y="92.7">36</text>
<text x="69.4" y="95.2">37</text>
<text x="76.3" y="91.3">A12</text>
<text x="76.3" y="93.8">A13</text>
<text x="106.3" y="93.8">IRQX</text>
<text x="115.9" y="92.7">52</text>
<text x="115.9" y="95.2">61</text>
<text x="69.4" y="97.7">38</text>
<text x="69.4" y="100.2">39</text>
<text x="76.3" y="96.3">A14</text>
<text x="76.3" y="98.8">A15</text>
<text x="76.3" y="101.3">A16</text>
<text x="107" y="101.3">CBR</text>
<text x="107.6" y="96.3">NMI</text>
<text x="115.9" y="100.2">12</text>
<text x="69.4" y="105.1">41</text>
<text x="69.4" y="102.6">40</text>
<text x="69.4" y="107.6">42</text>
<text x="76.3" y="106.2">A18</text>
<text x="76.3" y="103.7">A17</text>
<text x="106.3" y="103.7">CINH</text>
<text x="108" y="106.2">INT</text>
<text x="115.9" y="105.1">51</text>
<text x="115.9" y="107.6">53</text>
<text x="115.9" y="102.6">13</text>
<text x="69.4" y="112.6">21</text>
<text x="76.3" y="113.6">RD</text>
<text x="76.3" y="108.7">A19</text>
<text x="106.5" y="113.6">IRQ2</text>
<text x="106.5" y="111.2">IRQ1</text>
<text x="106.5" y="108.7">IRQ0</text>
<text x="115.9" y="112.6">55</text>
<text x="115.9" y="110.1">54</text>
<text x="69.4" y="115">22</text>
<text x="70.6" y="117.5">9</text>
<text x="76.3" y="116.1">WR</text>
<text x="76.3" y="118.6">CSX</text>
<text x="106.5" y="118.6">IRQ4</text>
<text x="106.5" y="116.1">IRQ3</text>
<text x="115.9" y="120">58</text>
<text x="115.9" y="117.5">57</text>
<text x="115.9" y="115">56</text>
<text x="69.4" y="124.9">18</text>
<text x="69.4" y="122.5">14</text>
<text x="76.3" y="123.6">RST</text>
<text x="106.5" y="123.6">IRQ6</text>
<text x="106.5" y="121.1">IRQ5</text>
<text x="115.9" y="124.9">60</text>
<text x="115.9" y="122.5">59</text>
<text x="69.4" y="129.9">19</text>
<text x="69.4" y="127.4">17</text>
<text x="76.3" y="131">FETCH</text>
<text x="76.3" y="128.5">HALT</text>
<text x="76.3" y="126">WAIT</text>
<text x="105.8" y="131">+3.3V</text>
<text x="106.5" y="126">IRQ7</text>
<text x="115.9" y="129.9">2</text>
<text x="69.4" y="134.9">15</text>
<text x="69.4" y="137.3">16</text>
<text x="76.3" y="135.9">CLK</text>
<text x="106.4" y="135.9">+12V</text>
<text x="107.6" y="133.5">+5V</text>
<text x="115.9" y="134.9">1</text>
<text x="115.9" y="137.3">7</text>
<text x="115.9" y="132.4">5*2</text>
<text x="221.7" y="137.3">9</text>
<text x="76.3" y="138.4">CLKAUX</text>
<text x="104.8" y="140.9">+5VSB</text>
<text x="106.7" y="143.4">GND</text>
<text x="107" y="138.4">-12V</text>
<text x="115.9" y="142.3">3*3</text>
<text x="115.9" y="139.8">8</text>
<text x="220.6" y="139.8">10</text>
<text x="220.7" y="142.3">11</text>
<text x="242.3" y="139.8">8</text>
<text x="221.7" y="152.2">3</text>
<text x="221.7" y="154.7">4</text>
<text x="242.3" y="154.7">6</text>
<text x="221.7" y="157.2">5</text>
</g>
<g font-size="1.6" fill="#808080">
<text x="132.1" y="86.1">BBUSACK/1.2C</text>
<text x="132.1" y="88.6">BINH/3.7E</text>
<text x="132.1" y="93.6">BIRQX/4.4D</text>
<text x="132.1" y="96.1">BNMI/1.7B</text>
<text x="132.1" y="101">BCBR/4.2B</text>
<text x="132.1" y="106">BINT/1.7B</text>
<text x="132.1" y="108.4">BIRQ0/3.3E</text>
<text x="132.1" y="110.9">BIRQ1/3.3E</text>
<text x="132.1" y="113.4">BIRQ2/3.3D</text>
<text x="132.1" y="115.9">BIRQ3/3.3D</text>
<text x="132.1" y="118.4">BIRQ4/3.3D</text>
<text x="47.8" y="125.8">BWAIT/1.3E</text>
<text x="48.5" y="123.3">BRST/1.4C</text>
<text x="132.1" y="120.8">BIRQ5/3.3C</text>
<text x="132.1" y="123.3">BIRQ6/3.3C</text>
<text x="132.1" y="125.8">BIRQ7/3.3B</text>
<text x="46.6" y="130.7">BFETCH/1.2C</text>
<text x="47.8" y="128.3">BHALT/1.2D</text>
<text x="162.8" y="130.7">HALT/1.6E</text>
<text x="48.5" y="135.7">BCLK/1.4D</text>
</g>
</svg>
